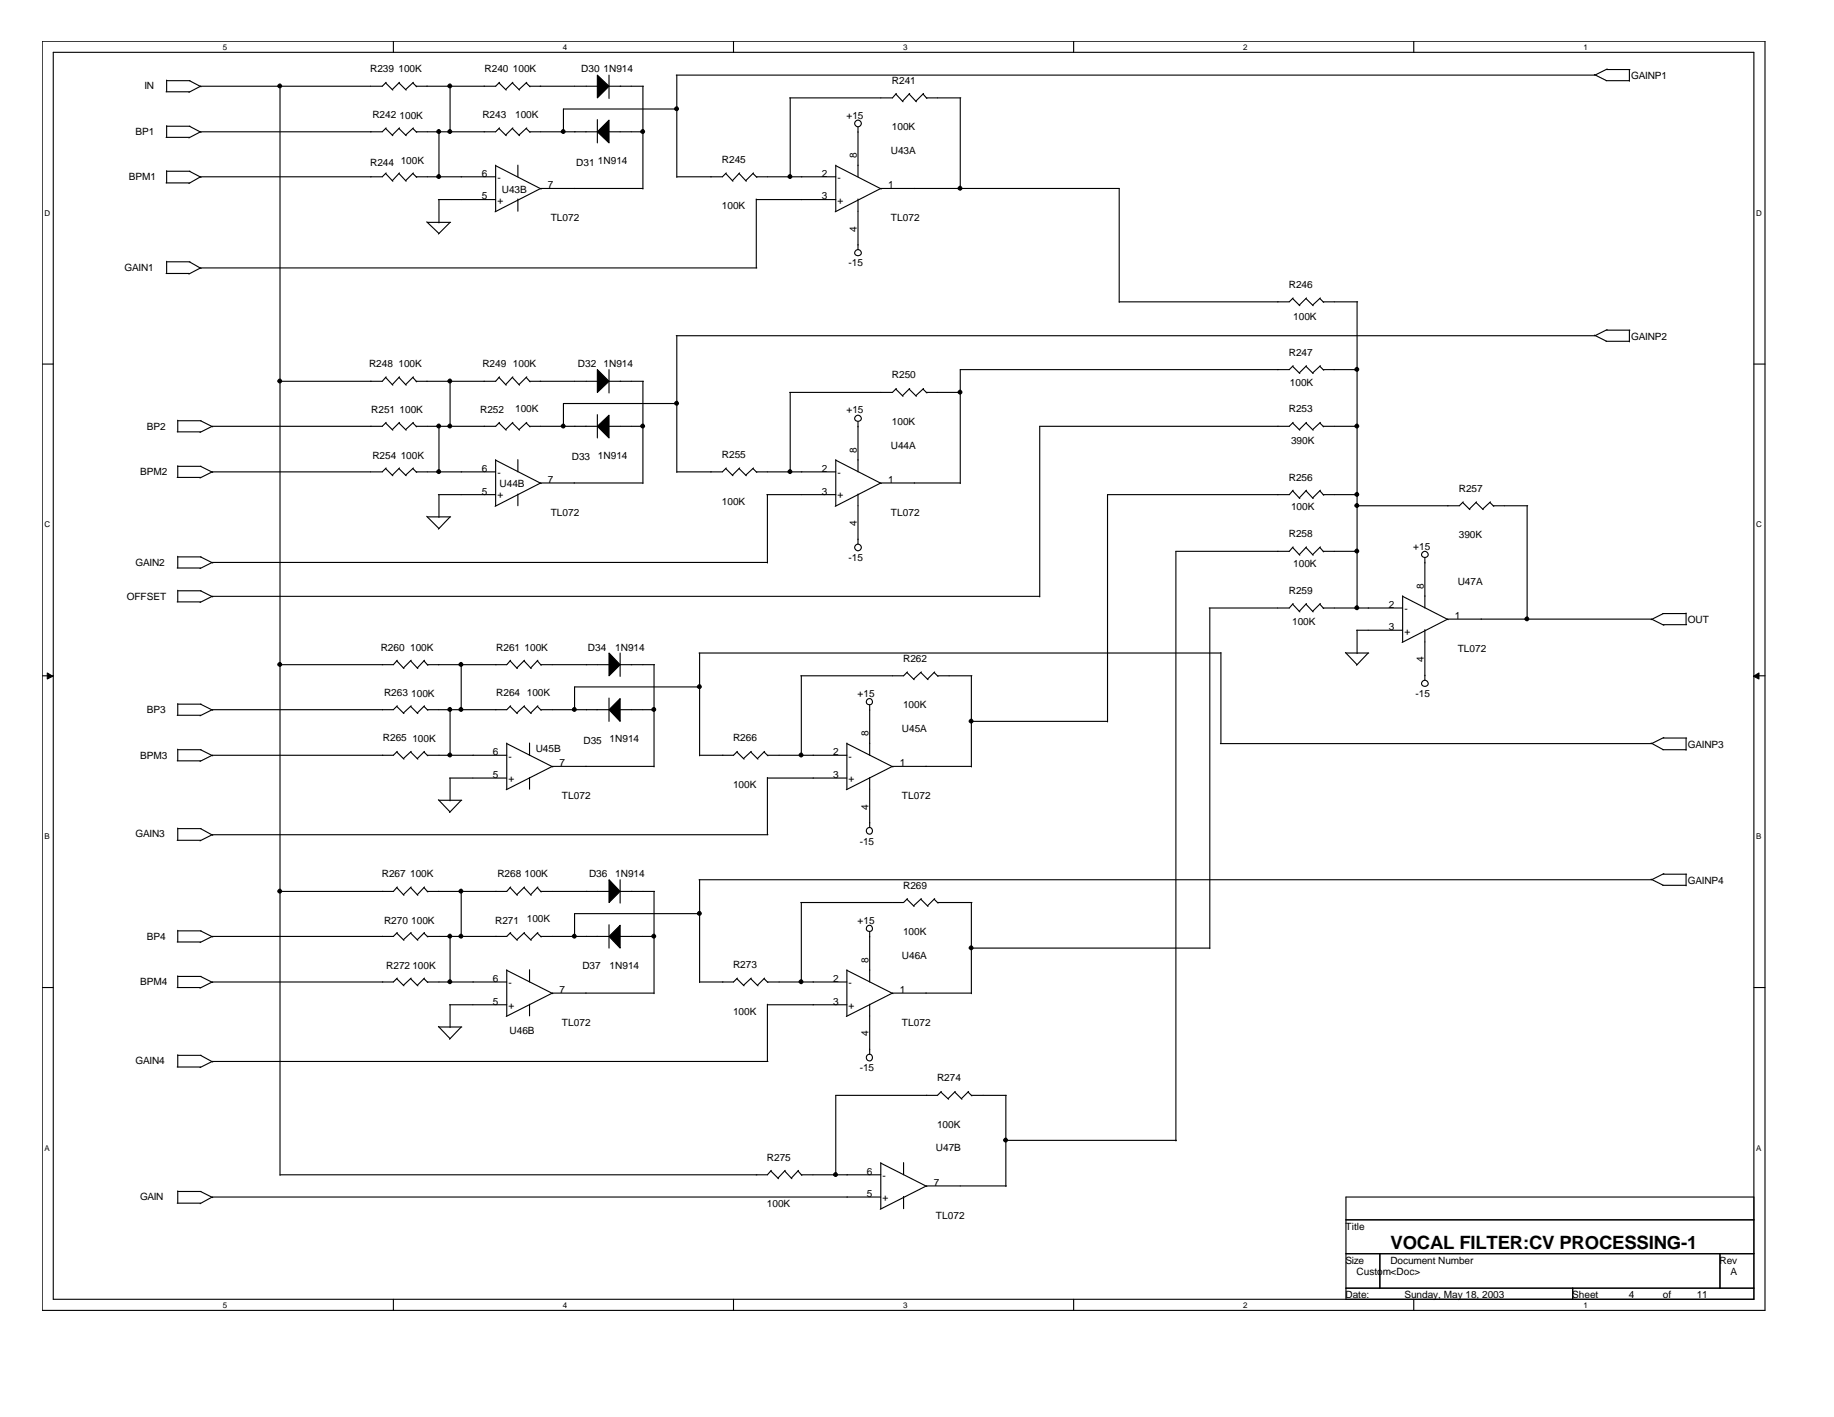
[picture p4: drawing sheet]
<svg xmlns="http://www.w3.org/2000/svg" width="279mm" height="216mm" viewBox="0 0 279 216" stroke-linecap="round" stroke-linejoin="round" font-family="sans-serif">
<g fill="none" stroke="#000" stroke-width=".17">
<path d="M6.4 6.3h262.5v193.4h-262.5zM8.1 8h259.1v190h-259.1zM25.3 14h3.6M25.4 12.3h3.5M25.4 12.2v1.8M25.4 19.1v1.8M25.4 19.2h3.5M28.9 12.3l1.7 .9M28.9 19.2l1.7 1M30.6 13.1l-1.8 1M42.7 13.1v166M58.7 19.6l1.1 1.1"/>
<path d="M58.7 12.6l1.1 1.1M58.8 19.5l-.6 .6h-27.6l-1.8 .9M58.8 12.5l-.6 .6h-27.7M59.9 6.3v1.7M60.8 19.6l1.1 1.1M60.8 12.6l1.1 1.1M60.9 19.5l-1.1 1.1M60.9 12.5l-1.1 1.1M62.9 19.6l.6 .6M62.9 12.6l.6 .6M63 19.5l-1.2 1.1M63 12.5l-1.2 1.1"/>
<path d="M66.9 20v6.9M68.6 13.1v7M76 12.6l1.1 1.1M76 19.6l1.1 1.1M76.1 19.5l-.6 .6h-12.1M76.1 12.5l-.6 .6h-12.1M78 12.6l1.1 1.1M78 19.6l1.1 1.1M78.1 12.5l-1.1 1.1M78.1 19.5l-1.1 1.1M80.2 12.6l.6 .6M80.2 19.6l.6 .6"/>
<path d="M80.2 12.5l-1.1 1.1M80.2 19.5l-1.1 1.1M80.7 13.1h10.4M91 18.2v3.6M92.8 11.4v3.6M92.8 13.1h5.2M97.9 13.1v15.7M103.1 11.4v15.6M103.2 16.6h-17.4v3.6M111.7 6.3v1.7M120.4 14.9v12.1M130.7 19.4v7.5"/>
<path d="M136.5 14.3l1.1 1.2M136.6 14.2l-.6 .7h-15.7M138.5 14.3l1.1 1.2M138.6 14.2l-1.1 1.2M140.6 14.3l.6 .7M140.7 14.2l-1.2 1.2M141.1 14.9h5.3M146.3 14.9v13.9M163.6 6.3v1.7M215.4 6.3v1.7M242.9 11.4l1.9 .9M244.7 12.3h3.5"/>
<path d="M244.8 10.6h3.5M244.8 10.5l-1.8 .9h-140M248.2 10.6v1.8M25.3 20.9h3.6M25.3 27.9h3.6M25.4 26v1.9M25.4 39.8v1.9M25.4 39.9h3.5M25.4 26.1h3.5M28.9 39.9l1.7 1M28.9 26.1l1.7 .9M58.7 26.4l1.1 1.2"/>
<path d="M58.8 26.3l-.6 .6h-27.6l-1.8 1.1M60.8 26.4l1.1 1.2M60.9 26.3l-1.1 1.2M62.9 26.4l.6 .6M63 26.3l-1.2 1.2M63.4 26.9h12.1M65 33.8l1.9 1.8M65.1 33.9h3.6M66.8 30.4h8.7M66.9 30.4v3.6M68.6 33.9l-1.8 1.8M75.5 25.2v7"/>
<path d="M75.5 25.2l7 3.6M78.9 25.2v1.7M78.9 30.3v1.9M80.7 20.1h10.3M92.7 20.1h5.3M97.9 28.7h-15.5l-7 3.6M110.6 26.4l1.1 1.2M110.6 26.3l-.5 .6h-7M112.6 26.4l1.1 1.2M112.7 26.3l-1.1 1.2M114.7 26.4l.6 .6M114.8 26.3l-1.2 1.2"/>
<path d="M115.2 26.9h12.1M115.2 30.4h12.1M115.2 30.3v10.5M127.2 32.3l7-3.6h36.3v17.4M127.3 25.2v7M127.3 25.2l7 3.6M130.7 30.3v7.7M6.4 55.5h1.7M25.3 41.7h3.6M58.7 57.5l1.1 1.2M58.8 57.4l-.6 .7h-15.5M60.8 57.5l1.1 1.2"/>
<path d="M60.9 57.4l-1.1 1.2M62.9 57.5l.6 .7M63 57.4l-1.2 1.2M68.6 58v7M76 57.5l1.1 1.2M76.1 57.4l-.6 .7h-12.1M78 57.5l1.1 1.2M78.1 57.4l-1.1 1.2M80.2 57.5l.6 .7M80.2 57.4l-1.1 1.2M80.7 58.1h10.4M92.8 56.3v3.6"/>
<path d="M92.8 58.1h5.2M97.9 58.1v15.6M103.1 51.2v20.8M115.3 40.8h-84.7l-1.8 1M120.4 59.8v12.2M136.5 59.3l1.1 1.1M136.6 59.2l-.6 .6h-15.7M138.5 59.3l1.1 1.1M138.6 59.2l-1.1 1.1M140.6 59.3l.6 .6M140.7 59.2l-1.2 1.1M141.1 59.8h5.3"/>
<path d="M196.9 45.5l1.1 1.1M196.9 55.8l1.1 1.1M197 45.4l-.6 .6h-25.9M197 55.7l-.6 .6h-50.1v17.4M199 45.5l1.1 1.1M199 55.8l1.1 1.1M199 45.4l-1.1 1.1M199 55.7l-1.1 1.1M201.1 45.5l.6 .6M201.1 55.8l.6 .6M201.2 45.4l-1.2 1.1M201.2 55.7l-1.2 1.1"/>
<path d="M201.6 46h5.2M201.6 56.3h5.2M206.7 46v46.7M242.9 51.1l1.9 .9M244.7 52h3.5M244.8 50.3h3.5M244.8 50.2l-1.8 1h-140M248.2 50.3v1.8M267.2 55.5h1.7M27 65.8h3.6M27 72.7h3.6M27.1 64.1h3.5"/>
<path d="M27.1 64v1.8M27.1 71v1.7M27.1 71h3.5M30.6 64.1l1.8 .9M30.6 71l1.8 1M32.3 71.9l-1.8 .9M58.7 71.4l1.1 1.1M58.7 64.4l1.1 1.1M58.8 71.3l-.6 .6h-26M58.8 64.4l-.6 .6h-25.9l-1.8 .9M60.8 71.4l1.1 1.1M60.8 64.4l1.1 1.1"/>
<path d="M60.9 71.3l-1.1 1.1M60.9 64.4l-1.1 1.1M62.9 71.4l.6 .6M62.9 64.4l.6 .6M63 71.3l-1.2 1.1M63 64.4l-1.2 1.1M63.4 71.9h12.1M65 78.7l1.9 1.8M65.1 78.8h3.6M66.8 75.4h8.7M66.9 64.9v7M66.9 75.4v3.4"/>
<path d="M68.6 78.8l-1.8 1.8M75.5 70v7.1M75.5 70.1l7 3.6M76 64.4l1.1 1.1M76.1 64.4l-.6 .6h-12.1M78 64.4l1.1 1.1M78.1 64.4l-1.1 1.1M78.9 70v1.9M78.9 75.3v1.8M80.2 64.4l.6 .6M80.2 64.4l-1.1 1.1M80.7 65h10.3"/>
<path d="M91 63.2v3.5M92.7 65h5.3M97.9 73.6h-15.5l-7 3.5M103.2 61.5h-17.4v3.5M110.6 71.4l1.1 1.1M110.6 71.3l-.5 .6h-7M112.6 71.4l1.1 1.1M112.7 71.3l-1.1 1.1M114.7 71.4l.6 .6M114.8 71.3l-1.2 1.1M115.2 71.9h12.1M116.8 75.4h10.5"/>
<path d="M116.9 75.4v10.4M127.3 70v7.1M127.3 70.1l7 3.6M130.7 64.3v7.6M130.7 75.3v7.6M146.3 73.6h-12.1l-7 3.5M196.9 74.8l1.1 1.2M196.9 64.4l1.1 1.1M197 74.7l-.6 .7h-27.7v34.6M197 64.4l-.6 .6h-38v25.9M199 74.8l1.1 1.2M199 64.4l1.1 1.1"/>
<path d="M199 74.7l-1.1 1.2M199 64.4l-1.1 1.1M201.1 74.8l.6 .7M201.1 64.4l.6 .6M201.2 74.7l-1.2 1.2M201.2 64.4l-1.2 1.1M201.6 75.4h5.2M201.6 65h5.2M222.8 76.6l1.1 1.1M222.9 76.5l-.6 .6h-15.6M224.9 76.6l1.1 1.1M224.9 76.5l-1.1 1.1"/>
<path d="M227 76.6l.6 .5M227.1 76.5l-1.2 1.1M227.5 77.1h5.2M232.6 77.1v17.3M27 86.5h3.6M27 91.7h3.6M27.1 84.8v1.7M27.1 89.9v1.8M27.1 84.9h3.5M27.1 90h3.5M30.6 84.9l1.8 .9M30.6 90l1.8 .9"/>
<path d="M32.2 90.9h126.2M32.2 85.7h84.7M32.3 85.7l-1.8 .9M32.3 90.9l-1.8 .9M94.5 99.5v3.6M106.5 99.5h79.5M106.6 99.5v15.7M184.3 92.6v51.9M186 99.4v13.9M196.9 83.4l1.1 1.2M196.9 92l1.1 1.2M197 83.3l-.6 .7h-17.3v89.8"/>
<path d="M197 92l-.6 .6h-12.2M199 83.4l1.1 1.2M199 92l1.1 1.2M199 83.3l-1.1 1.2M199 92l-1.1 1.1M201.1 83.4l.6 .7M201.1 92l.6 .7M201.2 83.3l-1.2 1.2M201.2 92l-1.2 1.1M201.6 84h5.2M201.6 92.6h12.1M205 99.4l1.7 1.9"/>
<path d="M205 99.5h3.5M206.7 96h7M206.7 96v3.6M208.4 99.5l-1.7 1.9M213.7 90.8v7M213.7 90.9l6.9 3.5M217.1 85v7.6M217.1 95.9v7.7M253.3 93.5h3.6M253.4 93.5l-1.9 .9M253.4 95.2h3.5M253.5 95.3l-1.9-1h-31.1l-6.9 3.6"/>
<path d="M256.9 93.4v1.8M6.4 103h1.7M27 109h3.6M27 115.9h3.6M27.1 114.2h3.5M27.1 107.2v1.8M27.1 114.1v1.8M27.1 107.3h3.5M30.6 107.3l1.8 .9M30.6 114.2l1.8 1M60.4 114.6l1.1 1.1M60.4 100.7l1.1 1.2"/>
<path d="M60.4 107.6l1.1 1.1M60.5 114.5l-.6 .6h-27.6l-1.8 .9M60.5 100.6l-.6 .7h-17.2M60.5 107.5l-.6 .6h-27.6l-1.8 1M62.6 114.6l1.1 1.1M62.6 100.7l1.1 1.2M62.6 107.6l1.1 1.1M62.6 114.5l-1.1 1.1M62.6 100.6l-1.1 1.2M62.6 107.5l-1.1 1.1M64.6 114.6l.6 .6M64.6 100.7l.6 .7"/>
<path d="M64.6 107.6l.6 .6M64.7 114.5l-1.1 1.1M64.7 100.6l-1.1 1.2M64.7 107.5l-1.1 1.1M65.1 115.1h12.1M68.5 118.5h8.7M68.6 108v7.1M68.6 118.5v3.5M70.3 101.2v6.9M77.2 113.2v7M77.2 113.3l7 3.6M77.7 100.7l1.1 1.2"/>
<path d="M77.7 107.6l1.1 1.1M77.8 100.6l-.6 .7h-12.1M77.8 107.5l-.6 .6h-12.1M79.8 100.7l1.1 1.2M79.8 107.6l1.1 1.1M79.9 100.6l-1.2 1.2M79.9 107.5l-1.2 1.1M80.7 113.2v1.9M80.7 118.5v1.7M81.9 100.7l.6 .7M81.9 107.6l.6 .6M81.9 100.6l-1.1 1.2"/>
<path d="M81.9 107.5l-1.1 1.1M82.4 101.3h10.5M82.4 108.1h10.4M92.8 106.4v3.5M94.4 108.1h5.3M94.5 101.3h5.2M99.6 116.8h-15.5l-7 3.5M99.6 101.3v15.6M106.7 104.7h-19.2v3.5M112.3 114.6l1.1 1.1M112.3 114.5l-.6 .6h-5.1M114.4 114.6l1.1 1.1"/>
<path d="M114.5 114.5l-1.2 1.1M116.4 114.6l.6 .6M116.5 114.5l-1.1 1.1M116.9 115.1h12.1M116.9 118.5h12.1M116.9 118.5v8.7M122.1 103v12.2M129 113.2v7M129 113.3l7 3.6M132.5 107.5v7.6M132.5 118.5v7.6M138.2 102.5l1.1 1.1"/>
<path d="M138.2 102.4l-.5 .6h-15.7M140.3 102.5l1.1 1.1M140.4 102.4l-1.2 1.1M142.3 102.5l.6 .6M142.4 102.4l-1.1 1.1M142.8 103h5.3M147.9 109.9h20.8M148 116.8h-12l-7.1 3.5M148 103v13.9M251.5 113.2l1.9 1M253.3 114.2h3.6M253.4 112.5h3.5"/>
<path d="M253.5 112.4l-1.9 .9h-65.7M256.9 112.5v1.8M267.2 103h1.7M27 128h3.6M27.1 126.2v1.8M27.1 126.3h3.5M30.6 126.3l1.8 1M60.4 135.2l1.1 1.2M60.5 135.1l-.6 .7h-17.2M62.6 135.2l1.1 1.2M62.6 135.1l-1.1 1.2M64.6 135.2l.6 .7"/>
<path d="M64.7 135.1l-1.1 1.2M66.8 121.8l1.8 1.9M66.9 121.9h3.4M70.3 121.9l-1.8 1.9M70.3 135.7v7M77.7 135.2l1.1 1.2M77.8 135.1l-.6 .7h-12.1M79.8 135.2l1.1 1.2M79.9 135.1l-1.2 1.2M81.9 135.2l.6 .7M81.9 135.1l-1.1 1.2M82.4 135.8h10.5"/>
<path d="M94.5 134v3.6M94.5 135.8h5.2M99.6 135.8v15.6M106.6 134v15.7M106.7 139.2h-19.2v3.6M117 127.2h-84.7l-1.8 .9M122.1 137.5v12.2M138.2 137l1.1 1.1M138.2 136.9l-.5 .6h-15.7M140.3 137l1.1 1.1M140.4 136.9l-1.2 1.1M142.3 137l.6 .6"/>
<path d="M142.4 136.9l-1.1 1.1M142.8 137.5h5.3M148 137.5v13.9M251.5 134l1.9 .9M253.3 134.9h3.6M253.4 133.2h3.5M253.5 133.1l-1.9 .9h-145.1M256.9 133.2v1.8M6.4 150.5h1.7M27 150.5h3.6M27 143.5h3.6M27.1 141.7v1.8"/>
<path d="M27.1 148.7v1.8M27.1 148.8h3.5M27.1 141.8h3.5M30.6 148.8l1.8 .9M30.6 141.8l1.8 1M60.4 142.2l1.1 1.1M60.4 149.1l1.1 1.1M60.5 142.1l-.6 .6h-27.6l-1.8 .9M60.5 149l-.6 .6h-27.6l-1.8 1M62.6 142.2l1.1 1.1M62.6 149.1l1.1 1.1M62.6 142.1l-1.1 1.1"/>
<path d="M62.6 149l-1.1 1.1M64.6 142.2l.6 .6M64.6 149.1l.6 .6M64.7 142.1l-1.1 1.1M64.7 149l-1.1 1.1M65.1 149.6h12.1M66.8 156.4l1.8 1.9M66.9 156.5h3.4M68.5 153.1h8.7M68.6 142.6v7M68.6 153.1v3.5M70.3 156.5l-1.8 1.8"/>
<path d="M77.2 147.8v7M77.2 147.8l7 3.6M77.7 142.2l1.1 1.1M77.8 142.1l-.6 .6h-12.1M79.8 142.2l1.1 1.1M79.9 142.1l-1.2 1.1M80.7 147.8v1.8M80.7 153v1.8M81.9 142.2l.6 .6M81.9 142.1l-1.1 1.1M82.4 142.7h10.4M92.8 140.9v3.6"/>
<path d="M94.4 142.7h5.3M99.6 151.3h-15.5l-7 3.6M112.3 149.1l1.1 1.1M112.3 149l-.6 .6h-5.1M114.4 149.1l1.1 1.1M114.5 149l-1.2 1.1M116.4 149.1l.6 .6M116.5 149l-1.1 1.1M116.9 149.6h12.1M116.9 153.1h12.1M116.9 153v8.7M129 147.8v7"/>
<path d="M129 147.8l7 3.6M132.5 142v7.6M132.5 153v7.6M147.9 144.5h36.4M148 151.3h-12l-7.1 3.6M267.2 150.5h1.7M27 162.6h3.6M27.1 160.7v1.9M27.1 160.8h3.5M30.6 160.8l1.8 1M117 161.7h-84.7l-1.8 1M117.4 178.4l1.2 1.2"/>
<path d="M117.5 178.3l-.6 .7h-74.2M119.5 178.4l1.1 1.2M119.6 178.3l-1.1 1.2M121.6 178.4l.6 .7M121.7 178.3l-1.1 1.2M122.1 179h12.1M134.2 177.1v7.1M134.2 177.2l7 3.6M137.7 177.1v1.9M143.3 166.4l1.2 1.1M143.4 166.3l-.6 .6h-15.5v12.2M145.4 166.4l1.1 1.1"/>
<path d="M145.5 166.3l-1.1 1.1M147.5 166.4l.6 .6M147.6 166.3l-1.1 1.1M148 166.9h5.3M153.2 166.9v13.9M153.2 173.8h26M27 183.3h3.6M27.1 181.5v1.8M27.1 181.5h3.5M30.6 181.5l1.8 1M59.9 198v1.7M111.7 198v1.7"/>
<path d="M134.2 182.4h-101.9l-1.8 1M137.7 182.3v1.9M153.3 180.7h-12.2l-7 3.5M163.6 198v1.7M205 185.9h62.2M205 191h62.2M205 196.3h62.2M210.2 191v5.3M215.4 198v1.7M239.6 196.3v1.7M262 191v5.3M267.2 182.4h-62.2v15.6"/>
<circle cx="130.7" cy="18.8" r=".5"/>
<circle cx="130.7" cy="38.5" r=".48"/>
<circle cx="130.7" cy="63.7" r=".48"/>
<circle cx="130.7" cy="83.4" r=".5"/>
<circle cx="217.1" cy="84.5" r=".48"/>
<circle cx="132.4" cy="106.9" r=".47"/>
<circle cx="217.1" cy="104.1" r=".48"/>
<circle cx="132.4" cy="126.6" r=".49"/>
<circle cx="132.4" cy="141.5" r=".47"/>
<circle cx="132.4" cy="161.1" r=".49"/>
</g>
<g fill="#000" stroke="#000" stroke-width=".15">
<path d="M7.2 102.5l.8 .5-.8 .5z" fill-rule="evenodd"/>
<path d="M267.1 103l.9-.5v1z" fill-rule="evenodd"/>
</g>
<g fill="#000" stroke="#000" stroke-width=".17">
<path d="M91 11.4l1.8 1.7-1.8 1.8z" fill-rule="evenodd"/>
<path d="M91 20.1l1.8-1.8v3.5z" fill-rule="evenodd"/>
<path d="M91 56.3l1.8 1.8-1.8 1.7z" fill-rule="evenodd"/>
<path d="M91 65l1.8-1.7v3.4z" fill-rule="evenodd"/>
<path d="M92.8 99.5l1.7 1.8-1.7 1.7z" fill-rule="evenodd"/>
<path d="M92.8 108.1l1.7-1.7v3.5z" fill-rule="evenodd"/>
<path d="M92.8 134l1.7 1.8-1.7 1.7z" fill-rule="evenodd"/>
<path d="M92.8 142.7l1.7-1.7v3.5z" fill-rule="evenodd"/>
<circle cx="42.6" cy="13.1" r=".29"/>
<circle cx="68.5" cy="13.1" r=".29"/>
<circle cx="103.1" cy="16.6" r=".29"/>
<circle cx="66.8" cy="20" r=".29"/>
<circle cx="66.8" cy="26.9" r=".29"/>
<circle cx="68.5" cy="20" r=".29"/>
<circle cx="85.8" cy="20" r=".29"/>
<circle cx="97.9" cy="20" r=".29"/>
<circle cx="120.3" cy="26.9" r=".29"/>
<circle cx="146.3" cy="28.7" r=".29"/>
<circle cx="42.6" cy="58" r=".29"/>
<circle cx="68.5" cy="58" r=".29"/>
<circle cx="146.3" cy="59.7" r=".29"/>
<circle cx="206.7" cy="56.3" r=".29"/>
<circle cx="66.8" cy="64.9" r=".29"/>
<circle cx="66.8" cy="71.8" r=".29"/>
<circle cx="68.5" cy="64.9" r=".29"/>
<circle cx="85.8" cy="64.9" r=".29"/>
<circle cx="97.9" cy="64.9" r=".29"/>
<circle cx="103.1" cy="61.4" r=".29"/>
<circle cx="120.3" cy="71.8" r=".29"/>
<circle cx="206.7" cy="64.9" r=".29"/>
<circle cx="206.7" cy="77" r=".29"/>
<circle cx="206.7" cy="75.3" r=".29"/>
<circle cx="206.7" cy="84" r=".29"/>
<circle cx="206.7" cy="92.6" r=".29"/>
<circle cx="232.6" cy="94.3" r=".29"/>
<circle cx="42.6" cy="101.2" r=".29"/>
<circle cx="68.5" cy="115" r=".29"/>
<circle cx="68.5" cy="108.1" r=".29"/>
<circle cx="70.2" cy="101.2" r=".29"/>
<circle cx="70.2" cy="108.1" r=".29"/>
<circle cx="87.5" cy="108.1" r=".29"/>
<circle cx="99.6" cy="108.1" r=".29"/>
<circle cx="106.5" cy="104.6" r=".29"/>
<circle cx="122" cy="115" r=".29"/>
<circle cx="147.9" cy="109.9" r=".29"/>
<circle cx="42.6" cy="135.8" r=".29"/>
<circle cx="70.2" cy="135.8" r=".29"/>
<circle cx="106.5" cy="139.2" r=".29"/>
<circle cx="68.5" cy="142.6" r=".29"/>
<circle cx="68.5" cy="149.6" r=".29"/>
<circle cx="70.2" cy="142.6" r=".29"/>
<circle cx="87.5" cy="142.6" r=".29"/>
<circle cx="99.6" cy="142.6" r=".29"/>
<circle cx="122" cy="149.6" r=".29"/>
<circle cx="147.9" cy="144.4" r=".29"/>
<circle cx="127.3" cy="179" r=".29"/>
<circle cx="153.2" cy="173.7" r=".29"/>
</g>
<text font-size="2.8" x="211.8" y="190.3">VOCAL FILTER:CV PROCESSING-1</text>
<g font-size="1.5">
<text x="56.4" y="11">R239</text>
<text x="60.7" y="11">100K</text>
<text x="73.8" y="11">R240</text>
<text x="78.1" y="11">100K</text>
<text x="88.6" y="11">D30</text>
<text x="91.9" y="11">1N914</text>
<text x="22" y="13.6">IN</text>
<text x="56.7" y="17.9">R242</text>
<text x="73.5" y="17.9">R243</text>
<text x="78.5" y="17.9">100K</text>
<text x="135.9" y="12.8">R241</text>
<text x="248.5" y="12.1">GAINP1</text>
<text x="20.7" y="20.6">BP1</text>
<text x="60.9" y="18.1">100K</text>
<text x="128.9" y="18.1">+15</text>
<text x="135.7" y="23.5">U43A</text>
<text x="135.9" y="19.8">100K</text>
<text x="19.6" y="27.4">BPM1</text>
<text x="56.4" y="25.2">R244</text>
<text x="61" y="25.1">100K</text>
<text x="73.4" y="26.9">6</text>
<text x="75.8" y="27.6">-</text>
<text x="76.5" y="29.4">U43B</text>
<text x="83.5" y="28.7">7</text>
<text x="87.8" y="25.2">D31</text>
<text x="91.1" y="25.1">1N914</text>
<text x="110" y="24.9">R245</text>
<text x="125.2" y="26.9">2</text>
<text x="127.6" y="27.6">-</text>
<text x="130.6" y="24.1" transform="rotate(-90 130.6 24.1)">8</text>
<text x="135.3" y="28.7">1</text>
<text x="73.4" y="30.4">5</text>
<text x="75.8" y="31.1">+</text>
<text x="83.9" y="33.7">TL072</text>
<text x="110" y="31.9">100K</text>
<text x="125.2" y="30.4">3</text>
<text x="127.6" y="31.1">+</text>
<text x="130.6" y="35.3" transform="rotate(-90 130.6 35.3)">4</text>
<text x="135.7" y="33.7">TL072</text>
<text x="19" y="41.2">GAIN1</text>
<text x="129.3" y="40.6">-15</text>
<text x="196.3" y="43.9">R246</text>
<text x="197" y="48.7">100K</text>
<text x="248.5" y="51.8">GAINP2</text>
<text x="56.2" y="56">R248</text>
<text x="60.7" y="56">100K</text>
<text x="73.5" y="56">R249</text>
<text x="78.1" y="56">100K</text>
<text x="88.1" y="56">D32</text>
<text x="91.9" y="56">1N914</text>
<text x="135.9" y="57.7">R250</text>
<text x="196.3" y="54.2">R247</text>
<text x="196.5" y="58.8">100K</text>
<text x="22.4" y="65.4">BP2</text>
<text x="56.6" y="63">R251</text>
<text x="60.9" y="63">100K</text>
<text x="73.2" y="63">R252</text>
<text x="78.5" y="62.8">100K</text>
<text x="128.9" y="63">+15</text>
<text x="135.9" y="64.8">100K</text>
<text x="196.3" y="62.8">R253</text>
<text x="56.7" y="69.9">R254</text>
<text x="61" y="69.9">100K</text>
<text x="73.4" y="71.9">6</text>
<text x="87.1" y="70.1">D33</text>
<text x="91.1" y="69.9">1N914</text>
<text x="110" y="69.8">R255</text>
<text x="125.2" y="71.9">2</text>
<text x="130.6" y="69" transform="rotate(-90 130.6 69)">8</text>
<text x="135.7" y="68.4">U44A</text>
<text x="196.7" y="67.6">390K</text>
<text x="21.3" y="72.4">BPM2</text>
<text x="73.4" y="75.4">5</text>
<text x="75.8" y="75.9">+</text>
<text x="75.8" y="72.6">-</text>
<text x="76.1" y="74.3">U44B</text>
<text x="83.5" y="73.6">7</text>
<text x="110" y="76.9">100K</text>
<text x="125.2" y="75.4">3</text>
<text x="127.6" y="75.9">+</text>
<text x="127.6" y="72.6">-</text>
<text x="135.3" y="73.6">1</text>
<text x="196.3" y="73.2">R256</text>
<text x="196.7" y="77.7">100K</text>
<text x="222.2" y="74.9">R257</text>
<text x="83.9" y="78.6">TL072</text>
<text x="130.6" y="80.2" transform="rotate(-90 130.6 80.2)">4</text>
<text x="135.7" y="78.6">TL072</text>
<text x="196.3" y="81.9">R258</text>
<text x="215.3" y="83.7">+15</text>
<text x="222.2" y="82">390K</text>
<text x="20.7" y="86.2">GAIN2</text>
<text x="129.3" y="85.5">-15</text>
<text x="197" y="86.4">100K</text>
<text x="216.9" y="89.7" transform="rotate(-90 216.9 89.7)">8</text>
<text x="222.1" y="89.1">U47A</text>
<text x="19.3" y="91.4">OFFSET</text>
<text x="196.3" y="90.5">R259</text>
<text x="196.9" y="95.2">100K</text>
<text x="211.6" y="92.6">2</text>
<text x="214" y="93.2">-</text>
<text x="221.7" y="94.3">1</text>
<text x="257.1" y="95">OUT</text>
<text x="58" y="99.1">R260</text>
<text x="62.5" y="99.1">100K</text>
<text x="75.6" y="99.1">R261</text>
<text x="79.9" y="99.1">100K</text>
<text x="89.6" y="99.1">D34</text>
<text x="93.7" y="99.1">1N914</text>
<text x="137.6" y="100.8">R262</text>
<text x="211.6" y="96">3</text>
<text x="214" y="96.7">+</text>
<text x="216.9" y="100.9" transform="rotate(-90 216.9 100.9)">4</text>
<text x="222.1" y="99.3">TL072</text>
<text x="58.5" y="106">R263</text>
<text x="62.7" y="106.2">100K</text>
<text x="75.6" y="106">R264</text>
<text x="80.3" y="106">100K</text>
<text x="130.6" y="106.2">+15</text>
<text x="137.6" y="107.9">100K</text>
<text x="215.6" y="106.2">-15</text>
<text x="22.4" y="108.6">BP3</text>
<text x="58.3" y="112.9">R265</text>
<text x="62.8" y="113.1">100K</text>
<text x="88.9" y="113.3">D35</text>
<text x="92.9" y="113.1">1N914</text>
<text x="111.7" y="112.9">R266</text>
<text x="132.3" y="112.2" transform="rotate(-90 132.3 112.2)">8</text>
<text x="137.4" y="111.6">U45A</text>
<text x="257.1" y="114">GAINP3</text>
<text x="21.3" y="115.6">BPM3</text>
<text x="75.1" y="115.1">6</text>
<text x="75.1" y="118.5">5</text>
<text x="77.5" y="119.1">+</text>
<text x="77.5" y="115.7">-</text>
<text x="81.6" y="114.6">U45B</text>
<text x="85.3" y="116.8">7</text>
<text x="126.9" y="115.1">2</text>
<text x="126.9" y="118.5">3</text>
<text x="129.3" y="119.1">+</text>
<text x="129.3" y="115.7">-</text>
<text x="137.1" y="116.8">1</text>
<text x="85.6" y="121.8">TL072</text>
<text x="111.7" y="120.1">100K</text>
<text x="132.3" y="123.4" transform="rotate(-90 132.3 123.4)">4</text>
<text x="137.4" y="121.8">TL072</text>
<text x="20.7" y="127.6">GAIN3</text>
<text x="131" y="128.7">-15</text>
<text x="58.2" y="133.7">R267</text>
<text x="62.5" y="133.7">100K</text>
<text x="75.8" y="133.7">R268</text>
<text x="79.9" y="133.7">100K</text>
<text x="89.7" y="133.7">D36</text>
<text x="93.7" y="133.7">1N914</text>
<text x="137.6" y="135.4">R269</text>
<text x="257.1" y="134.7">GAINP4</text>
<text x="22.4" y="143.2">BP4</text>
<text x="58.5" y="140.7">R270</text>
<text x="62.7" y="140.7">100K</text>
<text x="75.4" y="140.7">R271</text>
<text x="80.3" y="140.5">100K</text>
<text x="130.6" y="140.7">+15</text>
<text x="137.6" y="142.5">100K</text>
<text x="58.8" y="147.7">R272</text>
<text x="62.8" y="147.7">100K</text>
<text x="75.1" y="149.6">6</text>
<text x="88.7" y="147.7">D37</text>
<text x="92.9" y="147.7">1N914</text>
<text x="111.7" y="147.5">R273</text>
<text x="126.9" y="149.6">2</text>
<text x="132.3" y="146.7" transform="rotate(-90 132.3 146.7)">8</text>
<text x="137.4" y="146.1">U46A</text>
<text x="21.3" y="150.1">BPM4</text>
<text x="75.1" y="153.1">5</text>
<text x="77.5" y="153.7">+</text>
<text x="77.5" y="150.3">-</text>
<text x="85.3" y="151.3">7</text>
<text x="111.7" y="154.6">100K</text>
<text x="126.9" y="153.1">3</text>
<text x="129.3" y="153.7">+</text>
<text x="129.3" y="150.3">-</text>
<text x="137.1" y="151.3">1</text>
<text x="77.6" y="157.5">U46B</text>
<text x="85.6" y="156.3">TL072</text>
<text x="132.3" y="157.9" transform="rotate(-90 132.3 157.9)">4</text>
<text x="137.4" y="156.3">TL072</text>
<text x="20.7" y="162.1">GAIN4</text>
<text x="131" y="163.2">-15</text>
<text x="142.7" y="164.8">R274</text>
<text x="142.7" y="171.9">100K</text>
<text x="116.8" y="176.9">R275</text>
<text x="132.1" y="179">6</text>
<text x="134.5" y="179.6">-</text>
<text x="142.6" y="175.4">U47B</text>
<text x="21.3" y="182.9">GAIN</text>
<text x="116.8" y="183.9">100K</text>
<text x="132.1" y="182.4">5</text>
<text x="134.5" y="183">+</text>
<text x="142.2" y="180.7">7</text>
<text x="142.6" y="185.7">TL072</text>
<text x="205" y="187.4">Title</text>
<text x="205" y="197.8">Date:</text>
<text x="205" y="192.5">Size</text>
<text x="206.7" y="194.3">Custom&lt;Doc&gt;</text>
<text x="211.8" y="192.5">Document Number</text>
<text x="214" y="197.8">Sunday, May 18, 2003</text>
<text x="239.5" y="197.8">Sheet</text>
<text x="248.2" y="197.8">4</text>
<text x="253.3" y="197.8">of</text>
<text x="258.5" y="197.8">11</text>
<text x="262" y="192.5">Rev</text>
<text x="263.7" y="194.3">A</text>
</g>
<g font-size="1.2">
<text x="34" y="7.6">5</text>
<text x="85.8" y="7.6">4</text>
<text x="137.6" y="7.6">3</text>
<text x="189.4" y="7.6">2</text>
<text x="241.2" y="7.6">1</text>
<text x="6.8" y="32.9">D</text>
<text x="267.5" y="32.9">D</text>
<text x="6.8" y="80.3">C</text>
<text x="267.5" y="80.3">C</text>
<text x="6.8" y="127.8">B</text>
<text x="267.5" y="127.8">B</text>
<text x="6.8" y="175.3">A</text>
<text x="267.5" y="175.3">A</text>
<text x="34" y="199.3">5</text>
<text x="85.8" y="199.3">4</text>
<text x="137.6" y="199.3">3</text>
<text x="189.4" y="199.3">2</text>
<text x="241.2" y="199.3">1</text>
</g>
</svg>
